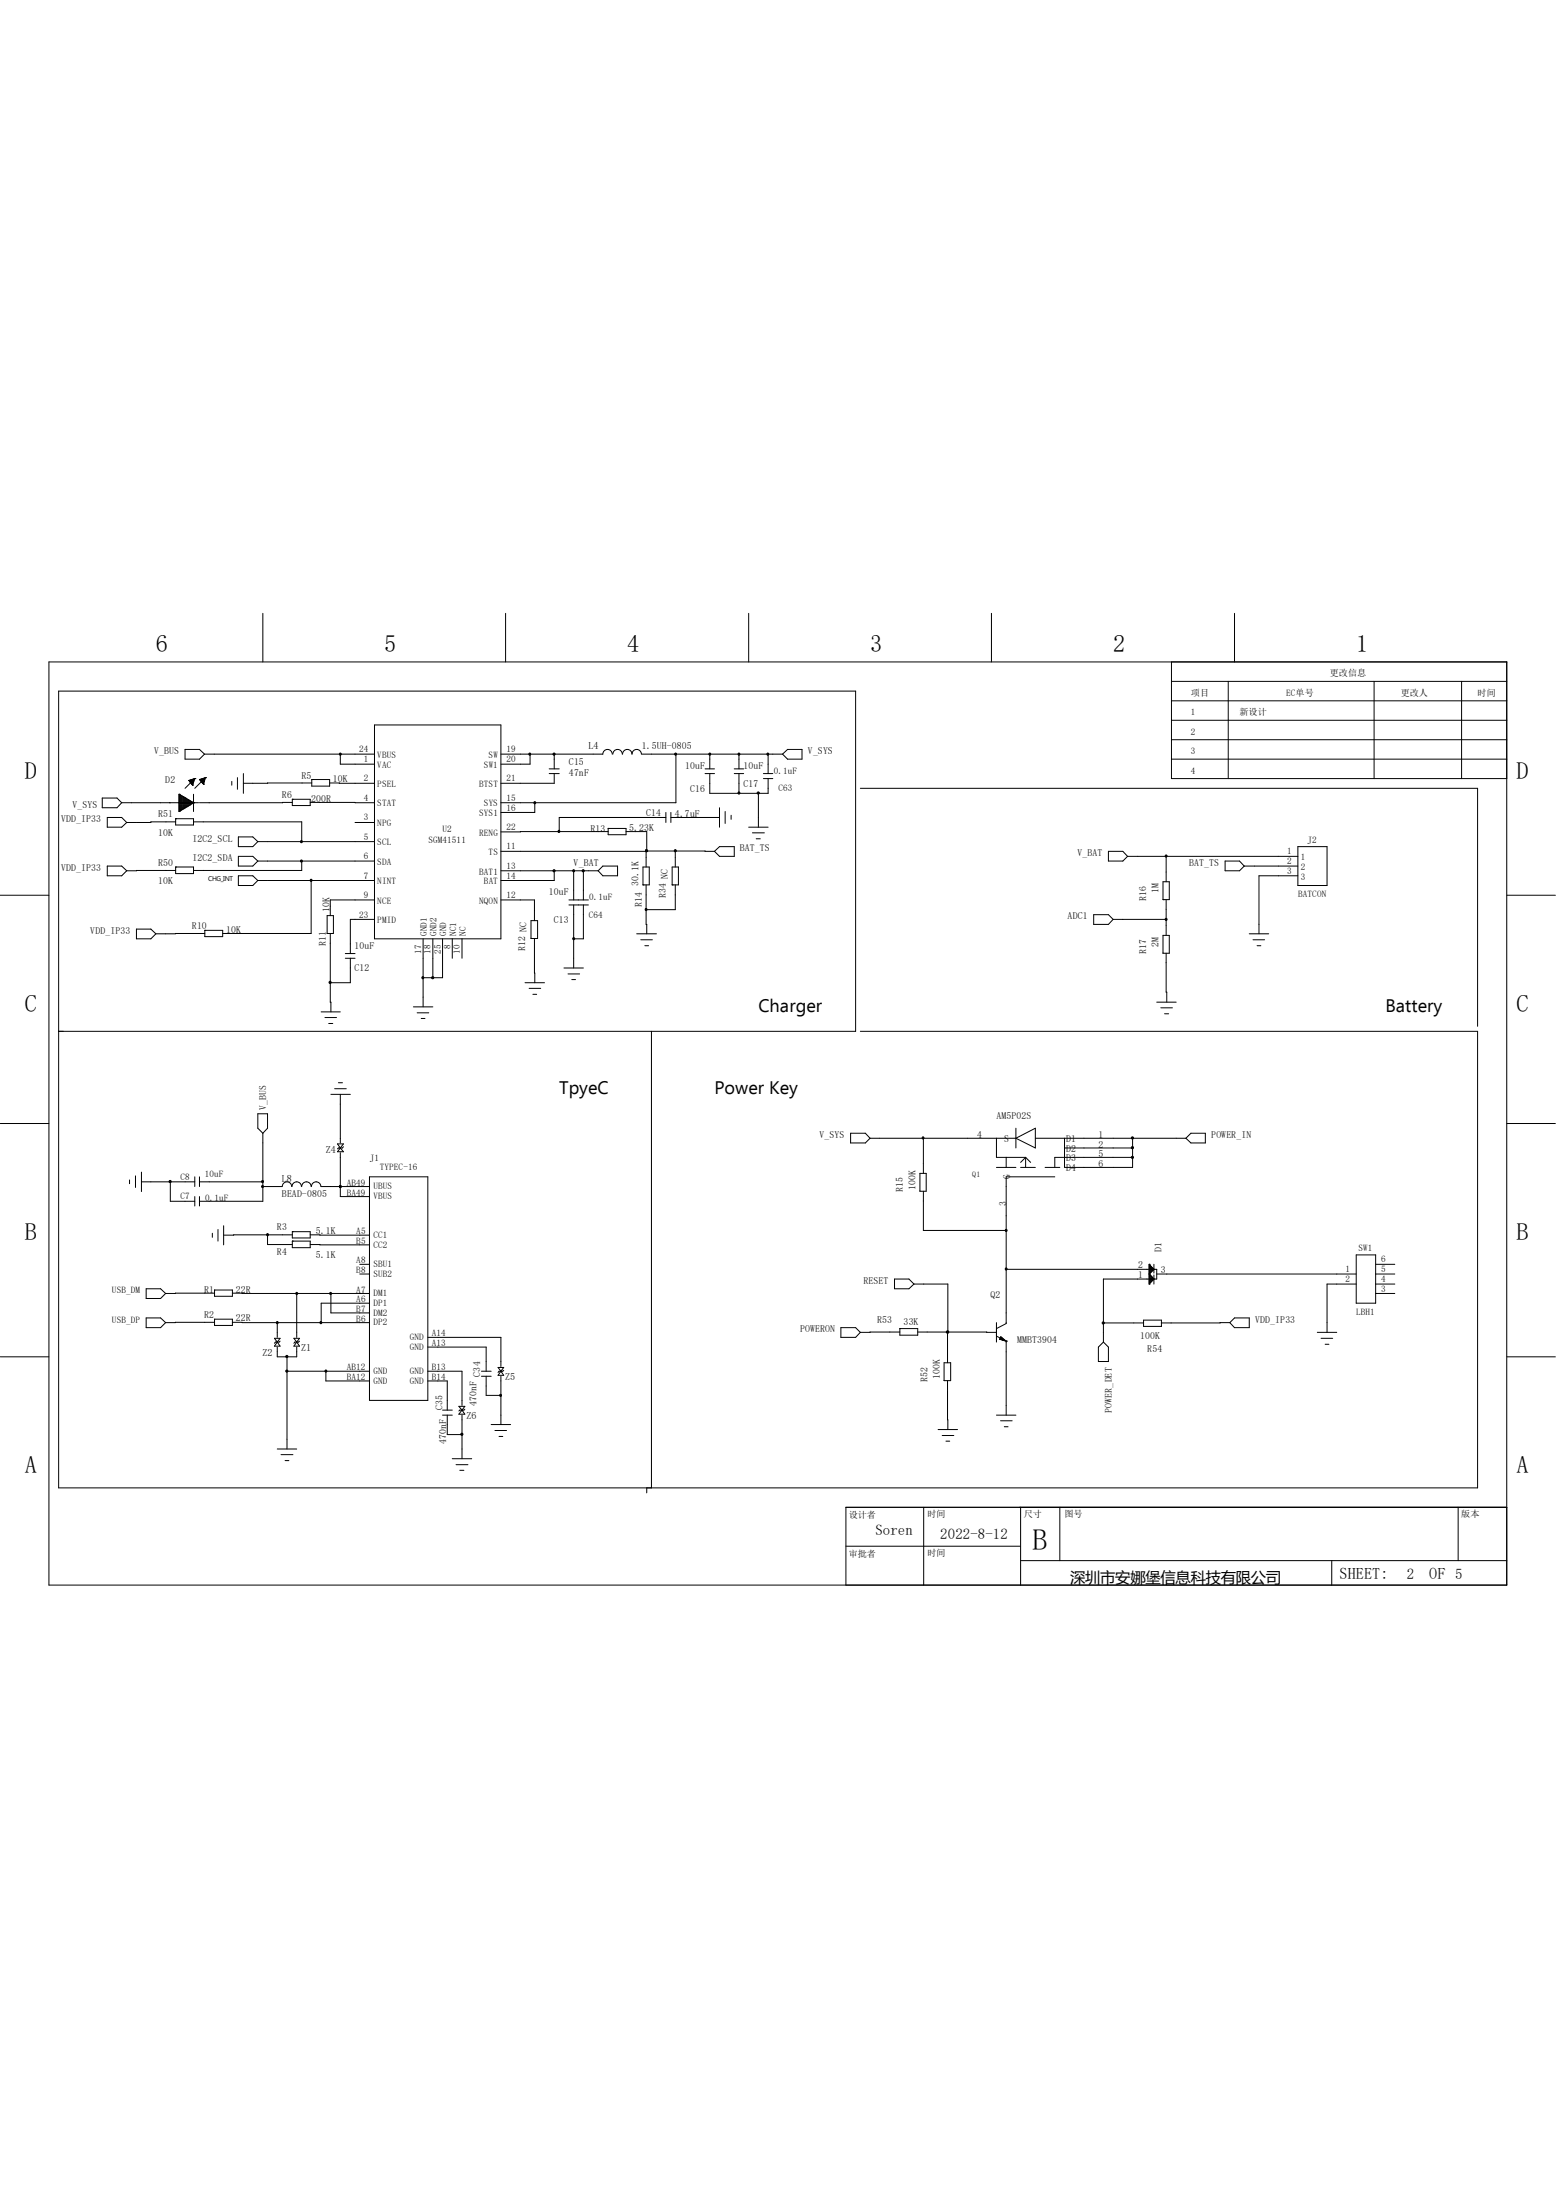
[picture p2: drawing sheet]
<svg xmlns="http://www.w3.org/2000/svg" width="210mm" height="297mm" viewBox="0 0 210 297" stroke-linecap="round" stroke-linejoin="round" font-family="sans-serif">
<g fill="none" stroke="#000" stroke-width=".13">
<path d="M6.6 89.4h196.8v124.6h-196.8zM35.5 82.8v6.6M50.5 97.9h17.1v28.8h-17.1zM68.2 82.8v6.6M101 82.8v6.6M133.8 82.8v6.6M158.1 89.4v15.7h45.3M158.1 99.9h45.3M158.1 94.6h45.3M158.1 92h45.3M158.1 97.2h45.3M165.8 92v13.1"/>
<path d="M166.6 82.8v6.6M185.5 92v13.1M197.3 92v13.1M13.8 107.7h2l.6 .7-.6 .7h-2zM14.5 110.4h1.9l.7 .6-.7 .7h-1.9zM14.5 116.9h1.9l.7 .7-.7 .6h-1.9zM16.4 108.4h10.4M23.7 117.1h.1M23.7 110.5h.1M23.7 111h-6.6M23.7 117.5l-6.6 .1M23.7 117.1h2.4v.8h-2.4z"/>
<path d="M23.7 110.5h2.4v.9h-2.4zM24.2 109.6h.1M24.2 107.2h.1M24.2 107.2v2.4M24.2 109.3h.4M24.2 107.6h.6v1.6h-.6M24.2 109.1h.9M24.2 108.9h1.1M24.2 108h1.3v.8h-1.3M24.2 108.7h1.5M24.2 108.5h1.8M24.2 107.9h1v1"/>
<path d="M24.2 107.2l1.9 1.2M24.2 108.2h1.7M24.2 108.1h1.5M24.2 107.7h.9M24.2 107.5h.4M24.2 107.4h.2M24.3 107.3v2.2M24.4 107.4v2h-.2M24.6 107.4v1.9M24.7 107.5v1.8M25 101.2h1.9l.7 .6-.7 .7h-1.9zM25 107.7v1.4"/>
<path d="M25.1 107.7v1.3M25.4 107.9v1M25.5 105.4h.1M25.5 105.4l.4 .5M25.5 105.4h.7M25.6 105.5h.6M25.6 105.3v.3M25.6 108.1v.6M25.7 105.2v.5M25.7 108.2v.4M25.8 105.7h.3M25.9 108.2v.3"/>
<path d="M25.9 105.9l.1 .1M25.9 105.9h.2M26 106h.1M26 105.2v.8M26 108.3v.2M26.1 108.4h.1M26.1 105.1v.5h-.4M26.1 107.2v2.4M26.1 108.4l-1.9 1.2M26.1 111h14.6v2.6M26.2 105.2h-.3v.7M26.3 105.1h.1"/>
<path d="M26.3 105.1l-1.3 1.3M26.3 105.1l-.8 .3M26.3 105.1l-.3 .9M26.9 105.2h.1M26.9 105.2h.7M26.9 105.2l.4 .5M27 105.4h.6M27.1 105.2v.3M27.2 105.1v.5h.3M27.3 105.7h.2M27.3 105.7l.2 .2M27.5 105.9h.1"/>
<path d="M27.5 105.1v.8M27.6 101.8h22.9M27.6 105v.5h-.5M27.6 105.1l-1.3 1.3M27.7 105.1h-.4v.6M27.7 105h.1M27.7 105l-.8 .2M27.7 105l-.2 .9M31.3 105.5v.5M32 105v1.6M32.2 118.2h1.9l.7 .7-.7 .6h-1.9zM32.2 113h1.9l.7 .6-.7 .7h-1.9z"/>
<path d="M32.2 115.6h1.9l.7 .6-.7 .7h-1.9zM32.9 104.4v2.7M34.8 116.2h15.7M34.8 113.6h15.7M34.8 118.9h15.7M39.5 107.9h.1M39.5 108.3l-12.6 .1M39.5 107.9h2.4v.9h-2.4zM40.7 116.2v1.3h-14.6M41.9 108.3l8.6 .1M42 118.9v7.1h-11.9M42.1 105.2h.1"/>
<path d="M42.1 105.7h-9.2M42.1 105.2h2.4v.9h-2.4zM44.5 105.7h6M45.9 101.8v1.4h4.6M47.9 111h2.6M67.6 117.6h13.1M71.5 101.8v1.4h-3.9M72.2 108.4v1.3h-4.6M74.1 104.4h1.4M74.1 103.8h1.4M74.8 104.4v1.3h-7.2M74.8 117.6v1.3h-7.2"/>
<path d="M74.8 101.8v2M77.4 117.6v3.9M78.7 117.6v3.9M80.7 117.6l.7-.7h2v1.3h-2zM82.1 111.8h.1M82.1 112.3h-14.5M82.1 111.8h2.4v.9h-2.4zM82.6 101.8a.64 .64 0 0 0-.6-.6 .64 .64 0 0 0-.6 .6h-13.8M84 101.8a.64 .64 0 0 0-.6-.6 .64 .64 0 0 0-.7 .6M84.5 112.3h2.8v2.6h-19.7M86.6 101.8a.64 .64 0 0 0-.7-.6 .64 .64 0 0 0-.6 .6 .63 .63 0 0 0-.6-.6 .63 .63 0 0 0-.7 .6M86.6 101.8h19"/>
<path d="M86.8 119.5h.1M86.8 117.1h.8v2.4h-.8zM87.2 119.5v5.3h.1v1.3M87.3 114.9h.1M89.9 109.7v1.3M89.9 110.4h-14.4v1.9M90.6 109.7v1.3M90.6 110.4h6.5M90.7 119.5h.1M90.7 117.1h.9v2.4h-.9zM91.1 114.9h.1M91.1 114.9v2.2"/>
<path d="M91.1 119.5v3.3h-3.9M91.2 101.8v6.6h-23.6M95.2 104.4h1.2M95.2 103.8h1.2M95.8 101.8v2M95.8 104.4v2.7h7.9v-2M96.4 114.9h-9.2v2.2M96.4 114.9l.7-.6h2v1.3h-2zM97.1 109.1v2.6M97.9 109.6v1.6M98.7 110.1v.5M99.1 104.4h1.3"/>
<path d="M99.1 103.8h1.3M99.7 101.8v2M99.7 104.4v2.7M101 111.7h2.7M101.6 112.4h1.6M102.1 113.2h.5M102.4 107.1v4.6M103 105.1h1.3M103 104.4h1.3M103.7 101.8v2.6M105.6 101.8l.7-.6h1.9v1.3h-1.9zM116.1 106.4h83.3v32.2"/>
<path d="M149.6 114.9h2l.6 .7-.6 .6h-2zM152.2 115.6h23M157 119h.8v2.5h-.8zM157.4 115.6v3.4M158.1 102.5h45.3M165.4 116.2h1.9l.6 .7-.6 .7h-1.9zM167.9 116.9h7.3M175.2 114.3h3.9v5.2h-3.9zM175.2 118.2h-5.3v7.9M0 120.9h6.6M7.9 139.2h107.6v-45.9h-107.6v107.6h191.5v-61.7h-83.3M18.4 125.4h2l.6 .7-.6 .6h-2z"/>
<path d="M27.6 125.6h.1M27.6 125.6h2.5v.8h-2.5zM27.6 126l-6.6 .1M43.3 136.6h2.6M43.9 137.4h1.5M44.2 126h.1M44.2 123.6h.8v2.4h-.8zM44.4 138.2h.5M44.6 126v9.3h.1v1.3M46.6 128.7h1.3M46.6 129.4h1.3M47.3 129.4v3.3h-2.7"/>
<path d="M50.5 121.5h-5.9v2.1M50.5 124.1h-3.2v4.6M55.8 135.9h2.6M56.3 136.7h1.6M56.9 137.5h.5M57.1 126.7v9.2M58.4 126.7v5.3M59.7 126.7v5.3h-2.6M61 126.7v2.7M62.4 126.7v2.7M67.6 121.5h4.5v2.8M70.9 132.7h2.6"/>
<path d="M71.4 133.4h1.6M71.7 124.3h.9v2.4h-.9zM71.9 134.2h.5M72.1 126.7l.1 6M76.1 130.7h2.6M76.7 131.5h1.5M76.8 121.5h2.6M76.8 122.2h2.6M77.2 132.2h.5M77.4 122.2v8.5M78.7 122.2v4.5h-1.3M85.9 126.1h2.7"/>
<path d="M86.5 126.9h1.6M87 127.7h.5M87.9 139.2v61.7M147.6 123.5h2l.6 .6-.6 .7h-2zM150.2 124.1h7.2M156.1 135.3h2.6M156.7 136.1h1.5M157 121.5h.1M157 126.3h.8v2.4h-.8zM157.2 136.9h.5M157.4 121.5v4.8M157.4 128.7l.1 6.6"/>
<path d="M168.6 126.1h2.6M169.1 126.9h1.6M169.7 127.7h.5M203.4 120.9h6.5M0 151.7h6.6M17.5 159.3v.5M18.3 158.7v1.6M19.1 159.6h7.2M19.1 158.2v2.7M23 159.6v2.6h3.3M26.3 158.9v1.3M26.9 158.9v1.3"/>
<path d="M26.9 159.6h8.6M34.8 150.4h1.3v1.9l-.6 .7-.7-.7zM35.5 153v9.2h-8.6M44.7 147.7h2.6M45.2 147h1.5M45.6 154.4h.8l-.5 .6zM45.7 146.2h.5M45.9 155.6v5.9h4M45.9 155l.5 .5h-.8zM45.9 147.7v6.6M46.4 154.8l-.2 .2h-.5l-.1 .1M49.9 158.9h7.8v30.2h-7.8z"/>
<path d="M114.8 153h2l.6 .7-.6 .6h-2zM117.4 153.7h19.7M124.2 158.4h.8v2.4h-.8zM124.6 153.7v4.7M134.5 153.7v2.6h3.9M134.5 157.6h2.6M135.8 156.3v1.3M137.1 152.3v2.7M137.1 153.7l2.6-1.4v2.7zM137.8 157.6h1.9M138.4 156.3l.7 .6M138.4 156.3v1.3"/>
<path d="M138.4 156.3l-.6 .6M139.7 153.7h20.4M141.1 157.6h1.9M142.4 158.9h-6.6v19.8l-1.3 .7M143.7 153.7v3.9h9.2v-3.9M143.7 155h9.2M152.9 156.3h-10.5v1.3M160.7 153h2v1.3h-2l-.6-.6zM203.4 151.7h6.5M19.7 177.9h2l.7 .7-.7 .6h-2zM19.7 174h2l.7 .6-.7 .7h-2zM26.3 161.5v1.3"/>
<path d="M26.9 161.5v1.3M28.7 166.5v.5M29 174.6h-6.6M29 178.5l-6.6 .1M29 174.2h2.4v.8h-2.4zM29 178.1h2.4v.8h-2.4zM29.4 166v1.6M30.2 165.5v2.6M31.4 174.6h18.5M31.4 178.5l18.5 .1M35.5 160.2h2.6M36.1 166.7v1.3h3.4"/>
<path d="M37.4 178.6v2M38.1 160.2a.64 .64 0 0 1 .6-.6 .64 .64 0 0 1 .7 .6M39.4 160.2a.63 .63 0 0 1 .6-.6 .63 .63 0 0 1 .7 .6M39.5 166.3h.1M39.5 167.6h.1M39.5 166.3h2.4v.8h-2.4zM39.5 167.6h2.4v.8h-2.4zM39.5 166.7l-9.3 .1M40 174.6v6M40.7 160.2a.63 .63 0 0 1 .7-.6 .63 .63 0 0 1 .6 .6M41.9 166.7l8 .1M41.9 168l8 .1"/>
<path d="M42 160.2a.63 .63 0 0 1 .7-.6 .63 .63 0 0 1 .6 .6M43.3 160.2h6.6M44.7 174.6v2.6h5.2M45.9 160.2h.1M48.6 172h1.3M48.6 170.7h1.3M49.9 175.9h-6.6v2.7M113.5 179.2h2l.6 .7-.6 .7h-2zM120.7 172.7h2l.7 .7-.7 .6h-2zM121.5 179.4h.1M121.5 179.8l-5.4 .1M121.5 179.4h2.4v.9h-2.4z"/>
<path d="M123.4 173.4h4.5v6.4M123.9 179.8l10.6 .1M124.6 160.8v5.3h11.2M127.9 179.8v4.2M134.5 178.6v2.6M135.8 171.4h20.3v1.3h-7.2v8.5M148.9 178.6h5.4M154.3 178.2h2.5v.9h-2.5zM155.1 173.4h.1M155.1 172h.1M155.1 170.7h.1M155.1 170.7v2.7"/>
<path d="M155.1 172l.6 .7M155.1 172.1h.1v1.1h-.1M155.1 172.3h.3v.8h-.3M155.1 172.4h.4v.5h-.4M155.1 172.8h.6M155.1 172.6h.5v.2M155.1 170.8h.1v1.1h-.1M155.1 171h.3v.7h-.3M155.1 171.1h.4v.5h-.4M155.1 171.2h.5v.3M155.1 170.7l.6 .7M155.1 171.5h.6"/>
<path d="M155.7 172.7h.1M155.7 171.4h.1M155.7 172.7l-.6 .7M155.7 170.7v1.2M155.7 172.1v1.3M155.7 171.4l-.6 .6M156.1 172h26.9M166 178.6h-9.2M166.6 177.9h2v1.3h-2l-.6-.6zM177.8 179.9h2.6M183 173.4h-3.9v6.5M183 169.4h2.7v6.5h-2.7z"/>
<path d="M185.7 172h2.6M185.7 173.4h2.6M185.7 170.7h2.6M185.7 174.6h2.6M0 183.2h6.6M37 180.7h.8l-.4 .5zM37.4 181.9v1.3h2.6v-1.3M37.4 181.2l.4 .5h-.8zM37.4 195.6h2.6M37.8 181.1l-.1 .1h-.5l-.2 .2M37.9 196.4h1.6M38.5 197.2h.5"/>
<path d="M38.7 185.1h11.2M38.7 183.2v12.4M39.7 180.7h.7l-.4 .5zM40 181.2l.4 .5h-.7zM40.4 181.1l-.1 .1h-.5l-.1 .2M44 185.1v1.3h5.9M57.7 180.6h9.9v3.9M57.7 185.1h4.7v4.6M57.7 186.4h2.7v4M57.7 181.9h7.9v3.2M59.7 191.1h1.3M59.7 190.4h1.3"/>
<path d="M60.4 191.1v2.6h2M61 196.9h2.7M61.6 197.7h1.6M61.9 189.9h.8l-.3 .5zM62.1 198.5h.5M62.4 191.1v5.8M62.4 190.4l.3 .5h-.8zM62.7 190.2l-.1 .2h-.5l-.2 .1M65 185.1h1.3M65 185.8h1.3M65.6 185.8v2.6h2M66.3 192.3h2.6"/>
<path d="M66.8 193.1h1.6M67.2 184.6h.8l-.4 .5zM67.4 193.9h.5M67.6 185.8v6.5M67.6 185.1l.4 .6h-.8zM68 185l-.1 .1h-.5l-.2 .2M126.6 193h2.6M127.2 193.8h1.5M127.4 184h.9v2.4h-.9zM127.7 194.6h.5M127.9 186.4v6.6M134.5 180.4l1.3 .7"/>
<path d="M134.5 191.1h2.6M134.9 180.8h.1M134.9 180.8l.2-.3 .7 .6M134.9 180.8l.9 .3M134.9 180.8h.6M135 180.7h.3M135 180.6h.2v.3M135 180.5v.3M135 191.8h1.6M135.3 180.6v.3h.3M135.4 180.8v.2M135.6 180.8v.2"/>
<path d="M135.6 192.6h.5M135.7 181h.1M135.8 181.1h.1M135.8 181.1v10M148.9 181.2l.7 .7v1.9h-1.3v-1.9zM178.3 180.7h1.6M178.9 181.5h.5M203.4 183.2h6.5M87.3 200.9v.6M114.2 208.7h23.6M124.7 203.5v10.5M137.8 203.5v10.5"/>
<path d="M137.8 210.7h65.6M143 203.5v7.2M179.7 210.7v3.3M196.8 203.5v7.2M203.4 203.5h-89.2v10.5"/>
</g>
<g fill="#000" stroke="#000" stroke-width=".13">
<circle cx="40.7" cy="116.2" r=".14"/>
<circle cx="40.7" cy="113.6" r=".14"/>
<circle cx="42" cy="118.8" r=".14"/>
<circle cx="45.9" cy="101.8" r=".14"/>
<circle cx="71.5" cy="101.8" r=".14"/>
<circle cx="72.2" cy="108.4" r=".14"/>
<circle cx="74.8" cy="117.6" r=".15"/>
<circle cx="74.8" cy="101.8" r=".15"/>
<circle cx="75.4" cy="112.2" r=".14"/>
<circle cx="77.4" cy="117.5" r=".14"/>
<circle cx="78.7" cy="117.6" r=".15"/>
<circle cx="87.2" cy="114.8" r=".14"/>
<circle cx="91.1" cy="114.8" r=".14"/>
<circle cx="91.2" cy="101.8" r=".14"/>
<circle cx="95.8" cy="101.8" r=".14"/>
<circle cx="99.7" cy="101.8" r=".14"/>
<circle cx="99.7" cy="107.1" r=".14"/>
<circle cx="102.3" cy="107.1" r=".15"/>
<circle cx="103.6" cy="101.8" r=".14"/>
<circle cx="157.4" cy="115.6" r=".14"/>
<circle cx="44.6" cy="132.6" r=".15"/>
<circle cx="57.1" cy="132" r=".14"/>
<circle cx="58.4" cy="132" r=".15"/>
<circle cx="77.4" cy="126.7" r=".14"/>
<circle cx="87.2" cy="122.8" r=".14"/>
<circle cx="157.4" cy="124.1" r=".14"/>
<circle cx="23" cy="159.5" r=".15"/>
<circle cx="35.4" cy="159.5" r=".14"/>
<circle cx="124.6" cy="153.6" r=".14"/>
<circle cx="152.8" cy="153.6" r=".15"/>
<circle cx="152.8" cy="154.9" r=".15"/>
<circle cx="152.8" cy="156.3" r=".15"/>
<circle cx="35.4" cy="160.2" r=".14"/>
<circle cx="36.1" cy="166.7" r=".14"/>
<circle cx="37.4" cy="178.6" r=".14"/>
<circle cx="40" cy="174.6" r=".14"/>
<circle cx="43.3" cy="178.6" r=".14"/>
<circle cx="44.6" cy="174.6" r=".14"/>
<circle cx="45.9" cy="160.2" r=".14"/>
<circle cx="127.9" cy="179.8" r=".15"/>
<circle cx="127.9" cy="179.8" r=".14"/>
<circle cx="135.8" cy="166.1" r=".14"/>
<circle cx="135.8" cy="171.3" r=".14"/>
<circle cx="148.9" cy="178.6" r=".15"/>
<circle cx="38.7" cy="183.1" r=".15"/>
<circle cx="38.7" cy="185.1" r=".15"/>
<circle cx="44" cy="185.1" r=".14"/>
<circle cx="62.3" cy="193.6" r=".15"/>
<circle cx="67.6" cy="188.4" r=".14"/>
</g>
<text font-size="4" x="139.4" y="209.3">B</text>
<g font-size="3.3">
<text x="21" y="88.1">6</text>
<text x="51.8" y="88.1">5</text>
<text x="84.7" y="88.1">4</text>
<text x="117.4" y="88.1">3</text>
<text x="150.2" y="88.1">2</text>
<text x="183.1" y="88.1">1</text>
<text x="3.3" y="105.1">D</text>
<text x="204.7" y="105.1">D</text>
<text x="3.3" y="136.6">C</text>
<text x="204.7" y="136.6">C</text>
<text x="3.3" y="167.4">B</text>
<text x="204.7" y="167.4">B</text>
<text x="3.3" y="198.9">A</text>
<text x="204.7" y="198.9">A</text>
</g>
<g font-size="2.5">
<text x="102.4" y="136.6">Charger</text>
<text x="187" y="136.6">Battery</text>
<text x="75.5" y="147.7">TpyeC</text>
<text x="96.4" y="147.7">Power Key</text>
</g>
<g font-size="2.2">
<text x="180.8" y="213.2">SHEET:</text>
<text x="192.9" y="213.2">OF 5</text>
</g>
<text font-size="2.1" x="144.4" y="213.7">深圳市安娜堡信息科技有限公司</text>
<g font-size="2">
<text x="118.2" y="207.2">Soren</text>
<text x="126.9" y="207.8">2022-8-12</text>
<text x="189.9" y="213.1">2</text>
</g>
<g font-size="1.4">
<text x="79.4" y="101.2">L4</text>
<text x="44" y="155.6">Z4</text>
<text x="38.1" y="159.6">L8</text>
<text x="35.4" y="183">Z2</text>
<text x="40.6" y="182.4">Z1</text>
<text x="62.9" y="191.6">Z6</text>
<text x="68.2" y="186.3">Z5</text>
</g>
<g font-size="1.3">
<text x="20.8" y="101.8">V_BUS</text>
<text x="86.6" y="101.2">1.5UH-0805</text>
<text x="109.1" y="101.8">V_SYS</text>
<text x="22.3" y="105.7">D2</text>
<text x="38.1" y="107.7">R6</text>
<text x="40.7" y="105.1">R5</text>
<text x="44.9" y="105.6">10K</text>
<text x="76.8" y="103.3">C15</text>
<text x="76.8" y="104.8">47nF</text>
<text x="92.5" y="103.8">10uF</text>
<text x="93.1" y="106.9">C16</text>
<text x="100.3" y="106.3">C17</text>
<text x="100.3" y="103.8">10uF</text>
<text x="8.3" y="111">VDD_IP33</text>
<text x="9.8" y="109.1">V_SYS</text>
<text x="21.3" y="110.4">R51</text>
<text x="21.3" y="112.8">10K</text>
<text x="26" y="113.6">I2C2_SCL</text>
<text x="42" y="108.2">200R</text>
<text x="79.7" y="112.3">R13</text>
<text x="84.9" y="112.2">5.23K</text>
<text x="87.2" y="110.2">C14</text>
<text x="91.1" y="110.4">4.7uF</text>
<text x="8.3" y="117.6">VDD_IP33</text>
<text x="21.3" y="116.9">R50</text>
<text x="21.3" y="119.4">10K</text>
<text x="26" y="116.2">I2C2_SDA</text>
<text x="77.4" y="116.9">V_BAT</text>
<text x="86.2" y="119.6" transform="rotate(-90 86.2 119.6)">30.1K</text>
<text x="99.9" y="114.9">BAT_TS</text>
<text x="145.4" y="115.6">V_BAT</text>
<text x="160.5" y="116.9">BAT_TS</text>
<text x="25.9" y="125.4">R10</text>
<text x="30.5" y="125.9">10K</text>
<text x="44.5" y="123.2" transform="rotate(-90 44.5 123.2)">10K</text>
<text x="74.1" y="120.9">10uF</text>
<text x="74.8" y="124.6">C13</text>
<text x="86.6" y="122.5" transform="rotate(-90 86.6 122.5)">R14</text>
<text x="89.9" y="121.2" transform="rotate(-90 89.9 121.2)">R34 NC</text>
<text x="144.1" y="124.1">ADC1</text>
<text x="154.7" y="121.6" transform="rotate(-90 154.7 121.6)">R16</text>
<text x="156.4" y="120.6" transform="rotate(-90 156.4 120.6)">1M</text>
<text x="12.2" y="126.1">VDD_IP33</text>
<text x="44" y="127.8" transform="rotate(-90 44 127.8)">R11</text>
<text x="47.8" y="131.1">C12</text>
<text x="47.8" y="128.1">10uF</text>
<text x="70.9" y="128.4" transform="rotate(-90 70.9 128.4)">R12 NC</text>
<text x="154.7" y="128.8" transform="rotate(-90 154.7 128.8)">R17</text>
<text x="156.4" y="127.8" transform="rotate(-90 156.4 127.8)">2M</text>
<text x="35.9" y="149.8" transform="rotate(-90 35.9 149.8)">V_BUS</text>
<text x="110.6" y="153.7">V_SYS</text>
<text x="131.9" y="153.7">4</text>
<text x="134.5" y="151">AM5P02S</text>
<text x="135.6" y="154.2">S</text>
<text x="143.9" y="154.2">D1</text>
<text x="143.9" y="155.5">D2</text>
<text x="148.3" y="153.7">1</text>
<text x="148.3" y="155">2</text>
<text x="163.5" y="153.7">POWER_IN</text>
<text x="38.1" y="161.5">BEAD-0805</text>
<text x="121.9" y="161" transform="rotate(-90 121.9 161)">R15</text>
<text x="123.6" y="160.7" transform="rotate(-90 123.6 160.7)">100K</text>
<text x="136.4" y="159.2" transform="rotate(-90 136.4 159.2)">G</text>
<text x="143.9" y="156.8">D3</text>
<text x="143.9" y="158.2">D4</text>
<text x="148.3" y="156.3">5</text>
<text x="148.3" y="157.6">6</text>
<text x="37.4" y="166.1">R3</text>
<text x="42.6" y="166.6">5.1K</text>
<text x="135.8" y="162.9" transform="rotate(-90 135.8 162.9)">3</text>
<text x="37.4" y="169.4">R4</text>
<text x="42.6" y="169.9">5.1K</text>
<text x="116.5" y="173.4">RESET</text>
<text x="153.6" y="172.6">1</text>
<text x="153.6" y="171.2">2</text>
<text x="156.7" y="171.9">3</text>
<text x="156.8" y="169" transform="rotate(-90 156.8 169)">D1</text>
<text x="27.6" y="174.6">R1</text>
<text x="27.6" y="177.9">R2</text>
<text x="31.8" y="174.5">22R</text>
<text x="31.8" y="178.4">22R</text>
<text x="108" y="179.9">POWERON</text>
<text x="118.4" y="178.6">R53</text>
<text x="122" y="178.8">33K</text>
<text x="133.7" y="175.3">Q2</text>
<text x="169.4" y="178.6">VDD_IP33</text>
<text x="64.8" y="185.8" transform="rotate(-90 64.8 185.8)">C34</text>
<text x="137.3" y="181.3">MMBT3904</text>
<text x="153.9" y="180.8">100K</text>
<text x="154.9" y="182.5">R54</text>
<text x="59.7" y="190.4" transform="rotate(-90 59.7 190.4)">C35</text>
<text x="64.3" y="189.8" transform="rotate(-90 64.3 189.8)">470nF</text>
<text x="125.2" y="186.6" transform="rotate(-90 125.2 186.6)">R52</text>
<text x="126.8" y="186.2" transform="rotate(-90 126.8 186.2)">100K</text>
<text x="150.1" y="190.7" transform="rotate(-90 150.1 190.7)">POWER_DET</text>
<text x="60.2" y="195" transform="rotate(-90 60.2 195)">470nF</text>
</g>
<g font-size="1.2">
<text x="160.7" y="93.9">项目</text>
<text x="173.6" y="93.9">EC单号</text>
<text x="179.5" y="91.2">更改信息</text>
<text x="189.1" y="93.9">更改人</text>
<text x="199.4" y="93.9">时间</text>
<text x="48.5" y="101.6">24</text>
<text x="68.4" y="101.6">19</text>
<text x="160.7" y="101.8">3</text>
<text x="160.7" y="99.2">2</text>
<text x="160.7" y="96.6">1</text>
<text x="167.3" y="96.6">新设计</text>
<text x="49.1" y="102.9">1</text>
<text x="49.1" y="105.5">2</text>
<text x="50.9" y="102.3">VBUS</text>
<text x="50.9" y="103.7">VAC</text>
<text x="50.9" y="106.3">PSEL</text>
<text x="64.7" y="106.3">BTST</text>
<text x="65.3" y="103.7">SW1</text>
<text x="66" y="102.3">SW</text>
<text x="68.4" y="105.5">21</text>
<text x="68.4" y="102.9">20</text>
<text x="104.4" y="104.4">0.1uF</text>
<text x="105.1" y="106.8">C63</text>
<text x="160.7" y="104.4">4</text>
<text x="49.1" y="108.1">4</text>
<text x="49.1" y="110.7">3</text>
<text x="49.1" y="113.4">5</text>
<text x="50.9" y="108.9">STAT</text>
<text x="50.9" y="111.5">NPG</text>
<text x="57.8" y="113.8">SGM41511</text>
<text x="59.7" y="112.3">U2</text>
<text x="64.7" y="110.2">SYS1</text>
<text x="64.7" y="112.8">RENG</text>
<text x="65.3" y="108.9">SYS</text>
<text x="68.4" y="108.1">15</text>
<text x="68.4" y="109.4">16</text>
<text x="68.4" y="112.1">22</text>
<text x="176.5" y="113.7">J2</text>
<text x="49.1" y="116">6</text>
<text x="49.1" y="118.6">7</text>
<text x="50.9" y="116.8">SDA</text>
<text x="50.9" y="114.1">SCL</text>
<text x="50.9" y="119.4">NINT</text>
<text x="64.7" y="118.1">BAT1</text>
<text x="65.3" y="119.4">BAT</text>
<text x="66" y="115.4">TS</text>
<text x="68.4" y="114.7">11</text>
<text x="68.4" y="117.3">13</text>
<text x="68.4" y="118.6">14</text>
<text x="173.7" y="115.4">1</text>
<text x="173.7" y="116.7">2</text>
<text x="173.7" y="117.9">3</text>
<text x="175.6" y="116.1">1</text>
<text x="175.6" y="117.4">2</text>
<text x="175.6" y="118.7">3</text>
<text x="48.5" y="123.9">23</text>
<text x="49.1" y="121.2">9</text>
<text x="50.9" y="122">NCE</text>
<text x="50.9" y="124.6">PMID</text>
<text x="64.7" y="122">NQON</text>
<text x="68.4" y="121.2">12</text>
<text x="79.5" y="123.9">C64</text>
<text x="79.5" y="121.5">0.1uF</text>
<text x="175.2" y="121.1">BATCON</text>
<text x="56.9" y="128.8" transform="rotate(-90 56.9 128.8)">17</text>
<text x="57.6" y="126.4" transform="rotate(-90 57.6 126.4)">GND1</text>
<text x="58.1" y="128.8" transform="rotate(-90 58.1 128.8)">18</text>
<text x="58.9" y="126.4" transform="rotate(-90 58.9 126.4)">GND2</text>
<text x="59.5" y="128.8" transform="rotate(-90 59.5 128.8)">25</text>
<text x="60.2" y="126.4" transform="rotate(-90 60.2 126.4)">GND</text>
<text x="60.8" y="128.2" transform="rotate(-90 60.8 128.2)">8</text>
<text x="61.6" y="126.4" transform="rotate(-90 61.6 126.4)">NC1</text>
<text x="62.1" y="128.8" transform="rotate(-90 62.1 128.8)">10</text>
<text x="62.9" y="126.4" transform="rotate(-90 62.9 126.4)">NC</text>
<text x="24.3" y="161.9">C7</text>
<text x="24.3" y="159.3">C8</text>
<text x="27.6" y="158.9">10uF</text>
<text x="46.8" y="160.1">AB49</text>
<text x="46.8" y="161.4">BA49</text>
<text x="49.9" y="156.8">J1</text>
<text x="50.4" y="160.6">UBUS</text>
<text x="50.4" y="161.9">VBUS</text>
<text x="51.3" y="158">TYPEC-16</text>
<text x="27.7" y="162.2">0.1uF</text>
<text x="48.1" y="166.6">A5</text>
<text x="48.1" y="167.9">B5</text>
<text x="50.4" y="167.1">CC1</text>
<text x="48.1" y="171.9">B8</text>
<text x="48.1" y="170.6">A8</text>
<text x="50.4" y="168.4">CC2</text>
<text x="50.4" y="172.4">SUB2</text>
<text x="50.4" y="171.1">SBU1</text>
<text x="181.6" y="171.7">1</text>
<text x="181.6" y="173.1">2</text>
<text x="183.3" y="168.9">SW1</text>
<text x="186.4" y="170.4">6</text>
<text x="186.4" y="171.7">5</text>
<text x="186.4" y="173.1">4</text>
<text x="15.1" y="174.6">USB_DM</text>
<text x="15.1" y="178.6">USB_DP</text>
<text x="48.1" y="178.4">B6</text>
<text x="48.1" y="177.1">B7</text>
<text x="48.1" y="175.8">A6</text>
<text x="48.1" y="174.5">A7</text>
<text x="50.4" y="178.9">DP2</text>
<text x="50.4" y="177.6">DM2</text>
<text x="50.4" y="176.3">DP1</text>
<text x="50.4" y="175">DM1</text>
<text x="183" y="177.5">LBH1</text>
<text x="186.4" y="174.4">3</text>
<text x="46.8" y="185">AB12</text>
<text x="50.4" y="185.5">GND</text>
<text x="55.3" y="185.5">GND</text>
<text x="55.3" y="180.9">GND</text>
<text x="55.3" y="182.2">GND</text>
<text x="58.3" y="185">B13</text>
<text x="58.3" y="180.4">A14</text>
<text x="58.3" y="181.7">A13</text>
<text x="46.8" y="186.3">BA12</text>
<text x="50.4" y="186.8">GND</text>
<text x="55.3" y="186.8">GND</text>
<text x="58.3" y="186.3">B14</text>
<text x="114.6" y="204.9">设计者</text>
<text x="125.2" y="204.8">时间</text>
<text x="138.2" y="204.8">尺寸</text>
<text x="143.7" y="204.8">图号</text>
<text x="197.2" y="204.8">版本</text>
<text x="114.6" y="210.2">审批者</text>
<text x="125.2" y="210.1">时间</text>
</g>
<text font-size="1.1" x="131.2" y="158.9">Q1</text>
<text font-size=".9" x="28.1" y="118.9">CHG_INT</text>
</svg>
